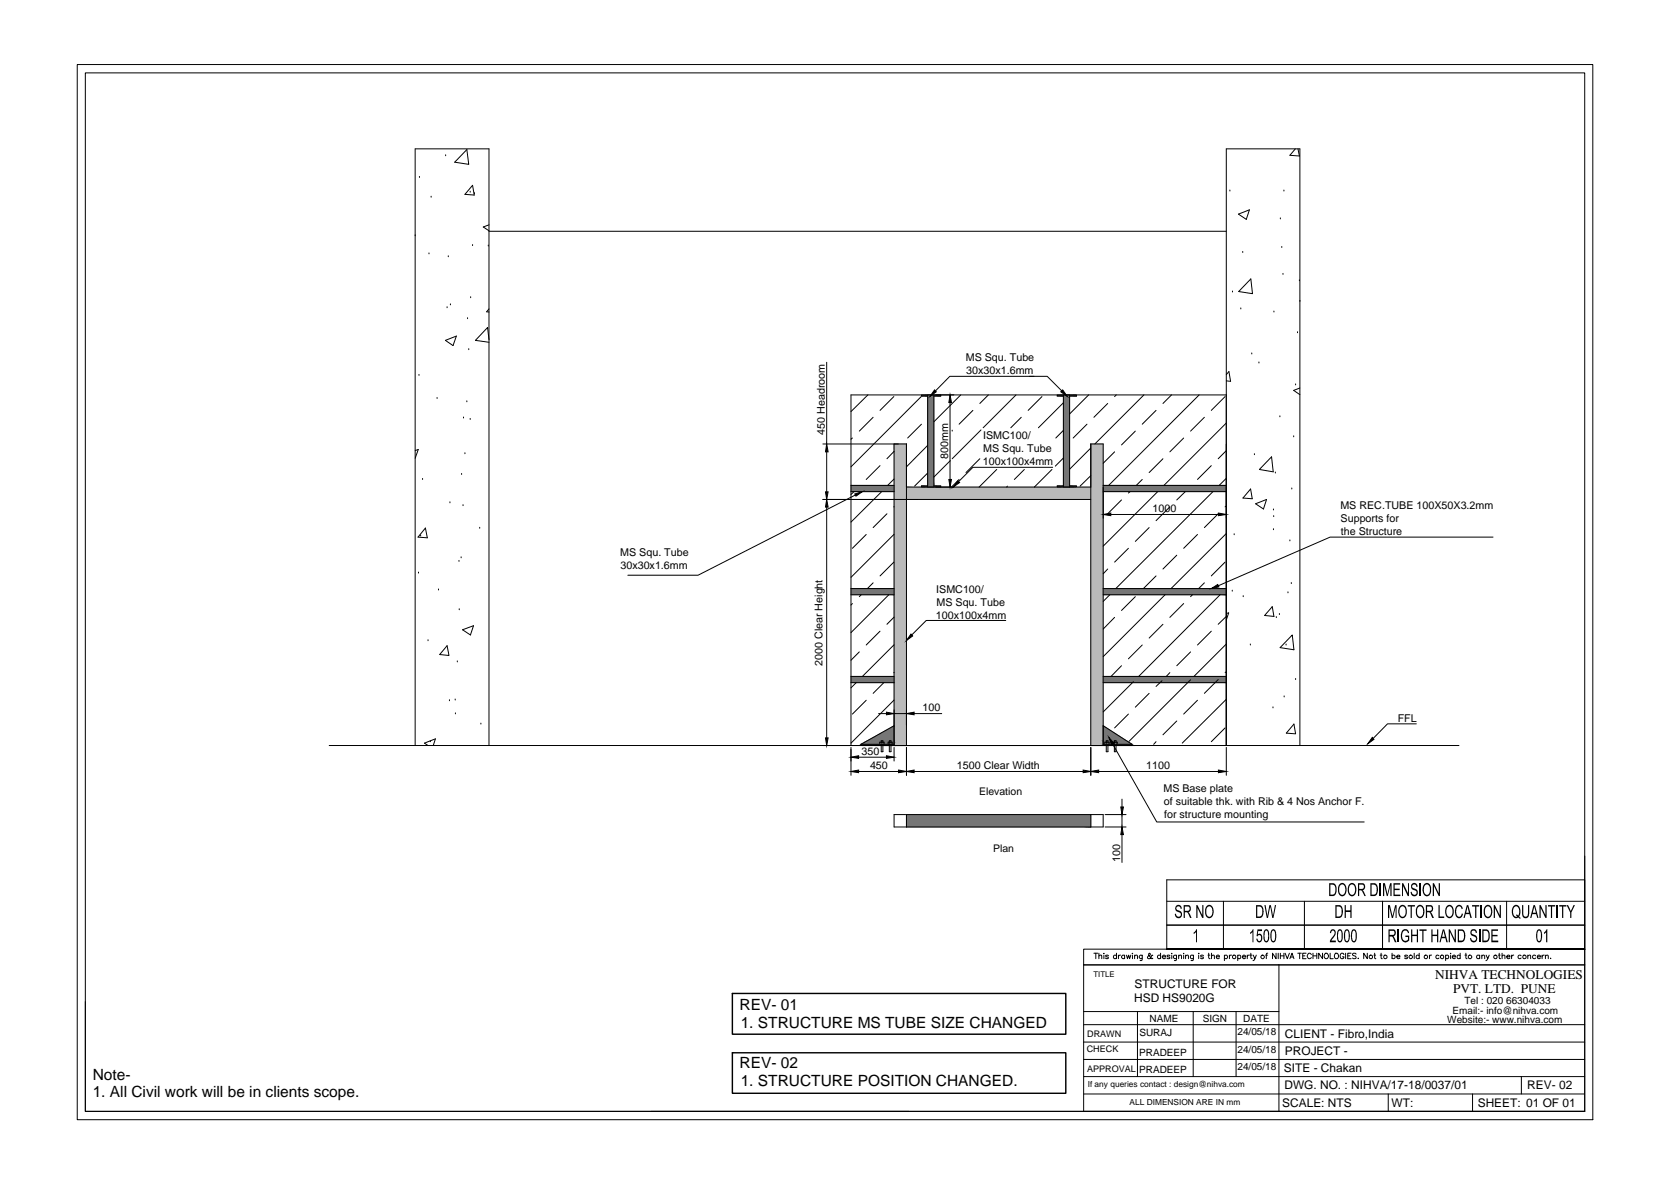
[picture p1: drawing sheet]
<svg xmlns="http://www.w3.org/2000/svg" width="297mm" height="210mm" viewBox="0 0 297 210" stroke-linecap="round" stroke-linejoin="round" font-family="sans-serif">
<!-- layer: 0 -->
<g fill="#bababa" stroke="#bababa" stroke-width=".18">
<path d="M161.1 86.6v2.2h32.8zM161.1 86.6h32.8v2.2z"/>
<path d="M193.9 78.9v53.6h2.2zM193.9 78.9h2.2v53.6z"/>
<path d="M158.9 78.9v53.6h2.2zM158.9 78.9h2.2v53.6z"/>
</g>
<g fill="#767676" stroke="#767676" stroke-width=".18">
<path d="M154.2 131.7l4.7-2.7v2.7z"/>
<path d="M196.1 129l4.2 2.7h-4.2z"/>
<path d="M164.9 70.2v16.4h1.1zM164.9 70.2h1.1v16.4z"/>
<path d="M151.3 86.3v1.1h7.6zM151.3 86.3h7.6v1.1z"/>
<path d="M151.3 104.6v1.1h7.6zM151.3 104.6h7.6v1.1z"/>
<path d="M151.3 120.2v1.1h7.6zM151.3 120.2h7.6v1.1z"/>
<path d="M196.1 120.2v1.1h21.9zM196.1 120.2h21.9v1.1z"/>
<path d="M196.1 104.6v1.1h21.9zM196.1 104.6h21.9v1.1z"/>
<path d="M196.1 86.3v1.1h21.9zM196.1 86.3h21.9v1.1z"/>
<path d="M189 70.2v16.4h1.1zM189 70.2h1.1v16.4z"/>
<path d="M158.4 131.7v.2h.5zM158.4 131.7h.5v.2z"/>
<path d="M156.9 131.7v.2h1.2zM156.9 131.7h1.2v.2z"/>
<path d="M153.7 131.9h2.9l-2.4-.2zM154.2 131.7h2.4v.2z"/>
<path d="M158.6 131.9v.4h.3zM158.6 131.9h.3v.4z"/>
<path d="M157.2 131.9v.4h.7zM157.2 131.9h.7v.4z"/>
<path d="M153 132.3h3.4l-2.7-.4zM153.7 131.9h2.7v.4z"/>
<path d="M196.1 132.3v.2h.6zM196.1 132.3h.6v.2z"/>
<path d="M198.4 132.3v.2h2.8zM198.4 132.3h2.8v.2z"/>
<path d="M196.9 132.3v.2h1.2zM196.9 132.3h1.2v.2z"/>
<path d="M198.4 131.7v.2h2.2zM198.4 131.7h1.9l.3 .2z"/>
<path d="M196.9 131.7v.2h1.2zM196.9 131.7h1.2v.2z"/>
<path d="M196.1 131.7v.2h.6zM196.1 131.7h.6v.2z"/>
<path d="M198.6 131.9v.4h2.6zM198.6 131.9h2l.6 .4z"/>
<path d="M197.2 131.9v.4h.7zM197.2 131.9h.7v.4z"/>
<path d="M196.1 131.9v.4h.3zM196.1 131.9h.3v.4z"/>
<path d="M153 132.3v.2h3.6zM153 132.3h3.6v.2z"/>
<path d="M158.4 132.3v.2h.5zM158.4 132.3h.5v.2z"/>
<path d="M156.9 132.3v.2h1.2zM156.9 132.3h1.2v.2z"/>
<path d="M161.1 144.8v2.2h32.8zM161.1 144.8h32.8v2.2z"/>
<path d="M163.8 86.4v.2h1.1zM163.8 86.4h1.1v.2z"/>
<path d="M190.1 86.4v.2h1.3zM190.1 86.4h1.3v.2z"/>
<path d="M187.9 86.4v.2h1.1zM187.9 86.4h1.1v.2z"/>
<path d="M190.1 70.2v.2h1.3zM190.1 70.2h1.3v.2z"/>
<path d="M187.9 70.2v.2h1.1zM187.9 70.2h1.1v.2z"/>
<path d="M163.8 70.2v.2h1.1zM163.8 70.2h1.1v.2z"/>
<path d="M166 70.2v.2h1.2zM166 70.2h1.2v.2z"/>
<path d="M166 86.4v.2h1.2zM166 86.4h1.2v.2z"/>
</g>
<g fill="none" stroke="#000" stroke-width=".18">
<path d="M13.7 11.5h269.4v187.5h-269.4zM15.2 13h266.5v184.5h-266.5zM74.6 31.5h.1M76.6 35.1h.1M79.2 27.7h.1M83 26.6l.3 2.6-2.5-.4zM83.6 34.2h.1M84 32.9l.3 1.8-1.7-.2zM84.3 34.4h.1M86.9 40l-1 .3 1 .7M218.6 34h.1M220.1 38.1l2-.8-.6 1.7z"/>
<path d="M227.6 38.9h.1M228.2 34h.1M230.3 26.5l-1 1.1 1.7 .1-.3-1.2M73.8 41.9h.1M76.3 45.1h.1M79.5 54.7h.1M79.7 45.6h.1M80.1 54.2h.1M83.1 56.6h.1M83.7 52.9h.1M84 43.6h.1M86.8 43.7h.1"/>
<path d="M86.9 54.9l-.4 .5 .4 .1M86.9 41.1h131.1M219.1 51.9h.1M220.6 54.9h.1M220.9 44.9h.1M222.3 49.6l.3 2.6-2.4-.4zM226.5 55.5h.1M227.9 44h.1M228.1 48.8h.1M230.6 59.1h.1M231 49.9h.1M231.1 53.6h.1"/>
<path d="M74.5 66.7h.1M77.7 70.8h.1M79.2 60.5l1.9-.8-.6 1.7zM82.4 74.3h.1M83 71.4h.1M83.3 62.1h.1M83.6 74.5h.1M86.9 60.4l-.2-2.2-2.2 2.3 2.4 .3M146.3 78.9h14.8v53.6M147 64.4v14.5M151.5 77.9l-.2 .2M154.3 70.2l-3 3"/>
<path d="M155.2 74.2l-2.4 2.4M158.9 70.5l-2.5 2.4M158.9 78.9v53.6M163.8 75.4l-2.5 2.5M164.1 70.2l-12.8 12.8M164.9 70.4h-1.1v-.2h3.4v.2h-1.2M164.9 79.2l-3.8 3.8M164.9 70.2v16.4M166 70.2v16.4M168.9 71.5v13.7M169.3 76.6h.1M170.8 70.2l-4.8 4.8"/>
<path d="M172.9 72.9l-2.4 2.5M174.4 76.4l-5.1 5.1M175.7 70.2l-1.5 1.5M180.6 70.2l-5.8 5.8M181.5 74.2l-1.8 1.8M183 66.9h3.2l2.5 2.6M183.8 66.9h-15l-2.5 2.6M185.2 70.5l-2.4 2.4M189 70.4h-1.1v-.2h3.5v.2h-1.3M189 71.6l-4.4 4.4M189 76.5l-1.3 1.4M189 70.2v16.4"/>
<path d="M190.1 70.2v16.4M193.2 75.4l-2.4 2.5M193.5 70.2l-3.4 3.4M193.9 79.6l-3.8 3.8M196.9 71.7l-2.4 2.5M198.4 70.2l-.3 .3M201.8 76.6l-2.4 2.5M203.3 70.2l-8.7 8.7M205.5 72.9l-2.5 2.5M208.3 70.2l-1.6 1.5M210.4 77.9l-2.4 2.4M213.2 70.2l-16.1 16.1"/>
<path d="M214.1 74.2l-2.5 2.4M217.8 70.5l-2.5 2.4M218 75.2l-11.1 11.1M218 70.2h-66.7v62.3M218 66.6l.5-.6 .3 1.8-.8-.1M222.5 62.9h.1M223.8 64.5h.1M227.5 74.1h.1M230 77.6h.1M230.3 68.4h.1M231.1 69l-1.1 .4 1.1 .7M73.8 80.1l.6-.2-.6 1.5"/>
<path d="M74.8 95.3h.1M75.1 85.2h.1M75.6 93.9l.4 1.7-1.7-.1zM80 89.4h.1M81.6 99.8h.1M82 99.1h.1M82.1 84.3h.1M82.3 89.9h.1M82.6 80.6h.1M85.3 93.9h.1M146.3 88.8h47.6M147 80.3v7.1"/>
<path d="M147 90.1v41M151.3 86.3h7.6M151.3 87.4h7.6M151.8 87.4l-.5 .5M152.1 88l-28 14.2h-12.5M154 95l-2.5 2.5M156.4 82.8l-2.4 2.4M156.7 87.4l-5.4 5.4M157.7 91.3l-2.5 2.5M158.9 99.9l-2.5 2.5M158.9 85.1l-1.1 1.2M158.9 80.2l-1.2 1.3"/>
<path d="M158.9 90v.1M158.9 95l-7.6 7.6M161.1 86.6h32.8M164.9 86.4h-1.1v.2h3.4v-.2h-1.2M164.9 84.1l-2.3 2.3M168.9 81.9l-2.9 2.9M170.5 85.2l-1.4 1.4M174.2 81.5l-2.5 2.5M177.2 83.4l-3.2 3.2M179.1 86.4l-.1 .2M182.1 83.4l-1.8 1.8M187 83.4l-3.1 3.2"/>
<path d="M187.1 83.1h-14.2l-2.5 2.5M189 86.4h-1.1v.2h3.5v-.2h-1.3M189 81.4l-1.4 1.4M189 86.3v.1M193.9 84.5l-1.9 1.9M196.1 86.3h21.9M196.1 87.4h21.9M197.5 91.4h19.1M198.1 80.3l-2 2M199.4 88.9l-2.5 2.4M200.6 97.5l-2.5 2.4M200.9 87.4l-.3 .2"/>
<path d="M203 85.2l-1 1.1M204.3 93.8l-2.5 2.4M205.8 87.4l-9.7 9.7M206.7 81.5l-2.4 2.5M208 90.1l-2.5 2.4M209.2 98.7l-2.5 2.4M210.7 87.4l-1.5 1.5M212.9 95l-2.5 2.5M215.3 82.8l-2.4 2.4M215.6 87.4l-17.3 17.2M216.5 91.3l-2.4 2.5M217.8 99.9l-2.5 2.5"/>
<path d="M218 85l-1.3 1.3M218 80.1l-1.5 1.4M218 94.8l-9.8 9.8M218 89.9l-.2 .2M219.4 95h.1M222.3 86.9l.3 1.7-1.6-.1zM223 80.8h.1M223.2 89.5l1.9-.7-.5 1.7zM226 81.2l.3 2.7-2.4-.5zM226.4 94.1h.1M226.4 90.6h.1M226.4 91.8h.1"/>
<path d="M226.7 84.1h.1M229.3 96.1h.1M229.6 86.9h.1M265.4 95.5h-29l-19.8 8.6M74.4 101.9h.1M76.1 113.9h.1M77.9 104.9h.1M79.5 114.8l.3 1.7-1.6-.2zM81.3 117.6h.1M81.6 108.4h.1M82.2 111.9l2-.7-.6 1.7zM151.3 104.6h7.6"/>
<path d="M151.3 105.7h7.6M151.5 107.3l-.2 .2M152.8 115.9l-1.5 1.4M153.1 105.7l-.3 .3M155.2 103.6l-1 1M156.4 112.2l-2.4 2.4M158 105.7l-6.7 6.7M158.9 109.7l-1.2 1.3M158.9 114.6l-5.6 5.6M158.9 119.5h.1M178.8 110.3h-14.2l-2.5 2.6M196.1 104.6h21.9"/>
<path d="M196.1 105.7h21.9M196.9 101.1l-.8 .9M197.3 105.7l-1.2 1.2M198.1 109.7l-2 2.1M199.4 118.3l-1.9 1.9M201.8 106l-2.4 2.5M203 114.6l-2.4 2.5M205.5 102.4l-2.2 2.2M206.7 111l-2.4 2.4M207.1 105.7l-11 11M208 119.5l-.7 .7M210.4 107.3l-2.4 2.4"/>
<path d="M211.6 115.9l-2.4 2.4M212 105.7l-.4 .3M214.1 103.6l-1 1M215.3 112.2l-2.4 2.4M216.9 105.7l-14.5 14.5M218 114.5l-5.8 5.7M218 109.6l-1.5 1.4M218 119.4l-.2 .1M218 109.1l.4-.2-.4 1.3M219 105.1h.1M221 106h.1M222.3 114.6h.1"/>
<path d="M226.2 107.8l.3 1.8-1.7-.2zM226.9 109.8h.1M227.4 109.2h.1M228.6 114.6h.1M229 105.4h.1M229.5 103.7h.1M229.7 112.9l.3 2.6-2.4-.4zM58.5 132.5h200.8M73.8 132.5v-106h13.1v106M76.1 132.5l-.6-.4 1.9-.8-.4 1.2M76.5 131.8h.1M79.9 124.5h.1"/>
<path d="M80.9 124.4h.1M81 126.9h.1M85.5 128.7h.1M151.3 132.8v5M151.3 120.2h7.6M151.3 121.3h7.6M152.2 121.3l-.9 1M152.6 137.1h7.1M152.6 134.6h5M153 132.3h5.9M153 132.3v.2M154 124.5l-2.5 2.4"/>
<path d="M156.2 126.8h1.4M156.4 132.3v-.4h.8v.4M156.6 131.7h.3v1.9h-.3zM157.1 121.3l-1.9 1.9M157.9 132.3v-.4h.7v.4M158.1 131.7h.3v1.9h-.3zM158.9 124.4l-7.6 7.7M158.9 132.8v2.5M158.9 126.8h2.2M158.9 129l-5.9 3.3M161.1 132.8v5M162.5 137.1h30"/>
<path d="M162.5 126.8h4.9M193.9 132.5v-53.6h2.2v53.6M193.9 132.8v5M195.3 137.1h21.3M196.1 120.2h21.9M196.1 121.3h21.9M196.1 132.3h5.1M196.1 129l5.1 3.3M196.4 132.3v-.4h.8v.4M196.7 131.7h.2v1.9h-.2zM197.8 132.2l7.8 13.9h36.9M197.9 132.3v-.4h.7v.4"/>
<path d="M198.1 131.7h.3v1.9h-.3zM200.6 126.9l-2.5 2.5M201.2 132.3v.2M201.5 121.2l-5.4 5.3M204.3 123.2l-2.5 2.5M205.5 131.8l-.4 .5M206.6 121l-1.1 1M209.2 128.1l-2.5 2.5M211.6 120.8l-11.6 11.7M212.9 124.5l-2.5 2.4M216.5 120.8l-2.4 2.4M217.8 129.4l-2.5 2.4"/>
<path d="M218 124.3l-7.8 7.8M218 132.5v-106h13.1v106M218 132.8v5M226.3 125.8h.1M228.3 123.9h.1M230 128.7l.3 1.7-1.6-.1zM230.3 120.8h.1M251.8 128.7h-5.2l-2.5 2.5M158.9 144.8h37.2v2.2h-37.2zM161.1 144.8v2.2M193.9 144.8v2.2M196.4 144.8h3.8"/>
<path d="M196.4 147h3.8M199.4 142v1.4M199.4 144.8v2.2M199.4 148.3v5M281.7 152.1v16.6h-74.3v-12.3h74.3M15.2 178v19.5h266.5M192.6 168.7h89.1v2.8h-89.1zM192.6 179.8h34.7M194.5 169.4h.6M194.8 169.4v1M195.3 169.9l.3-.1h.2v.6M195.3 169.4v1"/>
<path d="M196.2 169.4v.1zM196.2 169.8v.6M197 169.9l-.1-.1h-.3v.2l.4 .3-.1 .1-.4-.1M198.5 169.9a.31 .31 0 0 0-.5-.1 .31 .31 0 0 0 0 .5 .31 .31 0 0 0 .5 0M198.5 169.4v1M198.8 169.8v.6M199.2 169.8l-.3 .1-.1 .2M199.9 169.9l-.1-.1a.32 .32 0 0 0-.4 .2 .32 .32 0 0 0 .2 .4l.3-.1M199.9 169.8v.6M200.3 169.8l.1 .6 .2-.6 .2 .6 .2-.6M201.3 169.4v.1zM201.3 169.8v.6"/>
<path d="M201.7 169.9l.2-.1h.3v.6M201.7 169.8v.6M202.2 179.8v11.5M203 169.8v.8l-.3 .1M203 169.9v-.1a.32 .32 0 0 0-.5 .2 .32 .32 0 0 0 .2 .4l.3-.1M204.9 169.8h-.1a.75 .75 0 0 1-.7 .5v-.3l.4-.3-.1-.3-.2 .1v.3l.5 .5h.2M206.3 169.9a.31 .31 0 0 0-.4-.1 .31 .31 0 0 0 0 .5 .31 .31 0 0 0 .4 0M206.3 169.4v1M206.6 170.1h.6l-.1-.3a.32 .32 0 0 0-.5 .2 .32 .32 0 0 0 .3 .4l.3-.1M207.4 164.4h74.3M207.4 160.2h74.3M208 169.9l-.2-.1h-.3v.2l.5 .3-.2 .1-.4-.1"/>
<path d="M208.3 169.4v.1zM208.3 169.8v.6M209.1 169.8v.8l-.3 .1M209.1 169.9a.31 .31 0 0 0-.4-.1 .31 .31 0 0 0 0 .5 .31 .31 0 0 0 .4 0M209.5 169.9l.2-.1h.3v.6M209.5 169.8v.6M210.4 169.4v.1zM210.4 169.8v.6M210.7 169.9l.3-.1h.2l.1 .6M210.7 169.8v.6M212.1 179.8v11.5M212.1 169.8v.8l-.4 .1"/>
<path d="M212.1 169.9a.31 .31 0 0 0-.4-.1 .31 .31 0 0 0 0 .5 .31 .31 0 0 0 .4 0M213.1 169.4v.1zM213.1 169.8v.6M213.9 169.9l-.1-.1h-.3v.2l.4 .3-.1 .1-.4-.1M214.7 169.8h.4M214.9 169.4v.8l.2 .2M215.4 169.9l.2-.1h.2l.1 .6M215.4 169.4v1M216.2 170.1h.6l-.1-.3a.31 .31 0 0 0-.4 .1 .31 .31 0 0 0 0 .4 .31 .31 0 0 0 .5 0M217.5 160.2v8.5M217.6 169.9a.31 .31 0 0 1 .5-.1 .31 .31 0 0 1 0 .5 .31 .31 0 0 1-.5 0M217.6 169.8v.9"/>
<path d="M218.5 169.8v.6M218.9 169.8h-.2l-.2 .3M219.7 179.8v11.5M220 169.9a.31 .31 0 0 1 .5-.1 .31 .31 0 0 1 0 .5 .31 .31 0 0 1-.5 0M220 169.8v.9M220.9 170.1h.5l-.1-.3a.31 .31 0 0 0-.4 .1 .31 .31 0 0 0 .1 .4 .31 .31 0 0 0 .4 0M221.7 169.8v.6M222.1 169.8h-.3l-.1 .3M222.2 169.8h.4M222.3 169.4v.8l.3 .2M222.8 169.8l.3 .6 .2-.6M223.1 170.4l-.1 .2-.3 .1"/>
<path d="M225 169.8h.3M225.4 169.4l-.3 .1v.9M226.8 169.4v1l-.6-1v1M227.2 169.4v1M227.3 171.5v26M227.6 169.4v1M227.6 169.9h.6M228.2 169.4v1M228.4 169.4l.4 1 .4-1M229.3 170.4l.4-1 .3 1M229.4 170.1h.5M230.7 169.4h.6"/>
<path d="M231 169.4v1M231.6 169.9h.4M231.9 160.2v8.5M232.2 169.4h-.6v1h.6M233.1 169.7a.37 .37 0 0 0-.4-.3 .37 .37 0 0 0-.3 .4v.3a.38 .38 0 0 0 .3 .3 .38 .38 0 0 0 .4-.2M233.4 169.9h.7M233.4 169.4v1M234.1 169.4v1M235.1 169.4v1l-.7-1v1M235.5 169.6l.1-.1a.45 .45 0 0 1 .6 .5 .45 .45 0 0 1-.7 .3zM236.4 169.4v1h.6M237.4 169.5a.44 .44 0 0 1 .6 .4 .44 .44 0 0 1-.7 .4l-.1-.5z"/>
<path d="M238.9 169.7a.34 .34 0 0 0-.4-.3 .34 .34 0 0 0-.3 .4v.3a.34 .34 0 0 0 .4 .3 .34 .34 0 0 0 .3-.3h-.3M239.2 169.4v1M239.6 169.9h.4M240.2 169.4h-.6v1h.6M241.1 169.6l-.3-.2-.3 .1v.3l.5 .2 .1 .3-.3 .1-.4-.1M241.4 170.3h.1M243 169.4v1l-.6-1v1M244.2 169.8h.3M244.4 169.4v.8l.2 .2M245.3 169.8h.4M245.5 169.4v.8l.2 .2M245.8 160.2v8.5"/>
<path d="M247.5 169.9a.31 .31 0 0 1 .4-.1 .31 .31 0 0 1 0 .5 .31 .31 0 0 1-.4 0M247.5 169.4v1M248.3 170.1h.5v-.3a.31 .31 0 0 0-.4 .1 .31 .31 0 0 0 0 .4 .31 .31 0 0 0 .4 0M250.2 169.9l-.2-.1h-.3v.2l.5 .3-.2 .1-.3-.1M251.4 169.4v1M252.3 169.9a.31 .31 0 0 0-.5-.1 .31 .31 0 0 0 0 .5 .31 .31 0 0 0 .5 0M252.3 169.4v1M254.1 169.8v.6M254.5 169.8h-.3l-.1 .3M255.8 169.9a.31 .31 0 0 0-.5-.1 .31 .31 0 0 0 0 .5 .31 .31 0 0 0 .5 0M257 169.9a.31 .31 0 0 1 .4-.1 .31 .31 0 0 1 0 .5 .31 .31 0 0 1-.4 0M257 169.8v.9"/>
<path d="M257.9 169.4v.1zM257.9 169.8v.6M258.2 170.1h.5v-.3a.31 .31 0 0 0-.5 .1 .31 .31 0 0 0 .1 .4 .31 .31 0 0 0 .4 0M259.6 169.9a.31 .31 0 0 0-.5-.1 .31 .31 0 0 0 0 .5 .31 .31 0 0 0 .5 0M259.6 169.4v1M260.4 169.8h.3M260.6 169.4v.8l.2 .2M263 169.9a.31 .31 0 0 0-.4-.1 .31 .31 0 0 0 0 .5 .31 .31 0 0 0 .4 0M263 169.8v.6M263.4 169.9l.2-.1h.2l.1 .6M263.4 169.8v.6M264.2 169.8l.3 .6 .2-.6"/>
<path d="M264.5 170.4l-.4 .3M266.4 169.8h.3M266.5 169.4v.8l.3 .2M267 169.9l.3-.1h.2v.6M267 169.4v1M267.8 160.2v8.5M267.9 170.1h.5v-.3a.31 .31 0 0 0-.5 .1 .31 .31 0 0 0 .1 .4 .31 .31 0 0 0 .4 0M268.7 169.8v.6M269.1 169.8l-.4 .1v.2M270.4 169.9a.31 .31 0 0 0-.5-.1 .31 .31 0 0 0 0 .5 .31 .31 0 0 0 .5 0M271.6 169.9l.2-.1h.2l.1 .6M271.6 169.8v.6"/>
<path d="M273 169.9a.31 .31 0 0 0-.5-.1 .31 .31 0 0 0 0 .5 .31 .31 0 0 0 .5 0M273.3 170.1h.5v-.3a.31 .31 0 0 0-.5 .1 .31 .31 0 0 0 .1 .4 .31 .31 0 0 0 .4 0M274.1 169.8v.6M274.5 169.8l-.3 .1-.1 .2M274.7 169.9l.3-.1h.2v.6M274.7 169.8v.6M275.6 170.3h.1M281.7 171.5v26M281.7 171.5h-89.1v26M192.6 191.3h89.1M192.6 188.3h89.1M192.6 185.2h89.1"/>
<path d="M192.6 182.1h89.1M192.6 194.4h89.1M246.8 194.4v3.1M261.8 194.4v3.1M270.4 191.3v3.1"/>
<circle cx="219.4" cy="170.1" r=".32"/>
<circle cx="224.4" cy="170.1" r=".31"/>
<circle cx="243.7" cy="170.1" r=".32"/>
<circle cx="246.3" cy="170.1" r=".32"/>
<circle cx="250.8" cy="170.1" r=".31"/>
<circle cx="253.5" cy="170.1" r=".32"/>
<circle cx="256.3" cy="170.1" r=".32"/>
<circle cx="261.3" cy="170.1" r=".32"/>
<circle cx="265.8" cy="170.1" r=".32"/>
<circle cx="271" cy="170.1" r=".32"/>
</g>
<g fill="#000" stroke="#000" stroke-width=".18">
<path d="M166.1 69.3l.3 .3-1.1 .8zM168.9 70.2l.2 1.3h-.4zM188.9 69.3l.8 1.1-1.1-.8zM147 88.8l.2 1.3h-.5zM146.7 87.4h.5l-.2 1.4zM147 78.9l.2 1.4h-.5zM151.9 87.8l1.4-.4-1.1 .8zM168.7 85.2h.4l-.2 1.4zM170.2 85.5l.4 .3-1.2 .8zM196.1 91.4l1.4-.2v.5zM216.6 91.2l1.4 .2-1.4 .3zM161.9 112.7l.3 .3-1.1 .8z"/>
<path d="M215.3 104.6l1.2-.7 .2 .4zM146.7 131.1h.5l-.2 1.4zM151.3 134.6l1.3-.3v.5zM151.3 137.1l1.3-.2v.4zM157.6 134.3l1.3 .3-1.3 .2zM157.6 126.6l1.3 .2-1.3 .2zM159.7 136.9l1.4 .2-1.4 .2zM161.1 137.1l1.4-.2v.4zM161.1 126.8l1.4-.2v.4zM192.5 136.9l1.4 .2-1.4 .2zM193.9 137.1l1.4-.2v.4zM197.1 131.1l.9 1-.4 .2z"/>
<path d="M216.6 136.9l1.4 .2-1.4 .2zM243.9 131.1l.3 .3-1.1 .8zM199.2 143.4h.5l-.3 1.4zM199.4 147l.3 1.3h-.5z"/>
</g>
<g fill="#000">
<path d="M245.8 157h.4l.4 1.9 .5-1.9h.3v2.3h-.2v-1.9l-.5 1.9h-.2l-.4-2v2h-.3zM247.7 157h1.2v.2h-1v.7h.9v.3h-.9v.8h1v.3h-1.2zM249.2 157h.2l.9 1.8v-1.8h.2v2.3h-.3l-.8-1.8v1.8h-.2zM250.9 157.1l.3-.2 .4 .1 .3 .2 .1 .4h-.2l-.2-.4h-.3a.39 .39 0 0 0-.2 .5 .39 .39 0 0 0 .5 .2l.4 .4-.1 .7-.3 .3h-.5l-.2-.3-.1-.5h.2v.2a.43 .43 0 0 0 .5 .3 .43 .43 0 0 0 .3-.5 .43 .43 0 0 0-.5-.3l-.2-.1-.3-.3zM254.7 157h.2l.8 1.8v-1.8h.3v2.3h-.3l-.8-1.8v1.8h-.2zM209 161l.4-.2 .3 .1 .2 .1 .2 .5h-.2l-.1-.2a.37 .37 0 0 0-.5-.2 .37 .37 0 0 0-.2 .5 .37 .37 0 0 0 .5 .2l.5 .4v.5l-.1 .3-.3 .2h-.3l-.5-.4-.1-.4h.3v.2l.2 .3h.4l.2-.2a.54 .54 0 0 0-.6-.6l-.2-.2-.2-.4zM212.7 160.9h.2l.8 1.7v-1.7h.2v2.3h-.2l-.8-1.8v1.8h-.2zM212.7 165.1h.1v2.4h-.2v-1.8l-.4 .3v-.3l.4-.3zM222.7 165.1h.1v2.4h-.2v-1.8l-.4 .3v-.3l.4-.3zM223.5 165.2h.8v.3h-.6l-.1 .6 .4-.2 .3 .2 .1 .9-.3 .4-.3 .1-.4-.3-.1-.4h.2a.34 .34 0 0 0 .5 .4l.2-.5a.35 .35 0 0 0-.2-.5 .35 .35 0 0 0-.5 .2h-.1zM224.8 160.9h.2l.3 2 .4-2h.2l.4 2 .3-2h.2l-.4 2.3h-.2l-.4-2-.4 2h-.2zM236.6 165.3l.3-.2 .3 .1 .2 .3v.6l-.7 1.1h.8v.3h-1.1l.1-.6 .8-1a.35 .35 0 0 0-.3-.5 .35 .35 0 0 0-.4 .5l-.2-.1z"/>
<path d="M239 160.9h.2v.9h.8v-.9h.3v2.3h-.3v-1.1h-.8v1.1h-.2zM246.7 160.9h.4l.4 1.9 .5-1.9h.3v2.3h-.2v-2l-.5 2h-.2l-.5-2v2h-.2zM249.3 165.4l.3-.3h.4l.4 .4 .1 .3-.2 .1-.1-.2a.54 .54 0 0 0-.6-.3 .54 .54 0 0 0-.4 .7l.1 .8 .4 .3h.3l.3-.2v-.5h-.5v-.2h.7v.9l-.7 .3-.6-.4-.2-.5v-.6zM250.2 160.9h1.3v.2h-.5v2.1h-.2v-2.1h-.6zM250.8 165.2h.3v.9h.8v-.9h.2v2.3h-.2v-1.1h-.8v1.1h-.3zM252.3 165.2h1.3v.2h-.6v2.1h-.2v-2.1h-.5zM254.4 165.2h.2v.9h.9v-.9h.2v2.3h-.2v-1.1h-.9v1.1h-.2zM255.7 160.9h.2v2h.8v.3h-1zM257.5 165.2h.2l.9 1.8v-1.8h.2v2.3h-.2l-.9-1.8v1.8h-.2zM258.8 161.1l.5-.3 .3 .1 .4 .5-.2 .1a.49 .49 0 0 0-.6-.4 .49 .49 0 0 0-.3 .7v.6l.2 .4a.47 .47 0 0 0 .5 .1 .47 .47 0 0 0 .3-.6l.2 .1-.1 .2-.4 .6h-.4l-.3-.2-.3-.8 .1-.7zM261.5 165.4l.3-.3 .4 .1 .3 .4v.2h-.2a.38 .38 0 0 0-.4-.4 .38 .38 0 0 0-.3 .4 .38 .38 0 0 0 .5 .3l.5 .4-.1 .8-.4 .2-.5-.1-.2-.2-.1-.5h.2l.1 .3a.43 .43 0 0 0 .8 0 .43 .43 0 0 0-.5-.6l-.4-.2-.1-.3zM261.7 160.9h1.2v.2h-.5v2.1h-.2v-2.1h-.5z"/>
<path d="M265.1 165.2h1.2v.2h-1v.8h.9v.2h-.9v.8h1v.3h-1.2zM265.5 160.9h.2l.9 1.7v-1.7h.2v2.3h-.2l-.9-1.8v1.8h-.2zM270.6 160.9h.2v1.8l.2 .2h.2a.58 .58 0 0 0 .4-.7v-1.3h.2v2l-.4 .3-.6-.1-.2-.5zM273.7 160.9h.2l.8 1.7v-1.7h.2v2.3h-.2l-.8-1.8v1.8h-.2zM274.9 165.1h.2v2.4h-.3v-1.8l-.3 .3v-.3zM275.2 160.9h1.3v.2h-.6v2.1h-.2v-2.1h-.5zM277.2 160.9h1.2v.2h-.5v2.1h-.2v-2.1h-.5zM278.5 160.9h.2l.5 1 .5-1h.3l-.7 1.3v1h-.2v-1z"/>
<path d="M236.3 157h.8l.4 .4 .1 1.1-.1 .4-.3 .3-.9 .1zM236.5 157.2v1.8h.5l.2-.1 .1-.3 .1-.9-.2-.4z"/>
<path d="M238.1 157.1l.6-.2 .5 .3 .1 .3v1.3l-.2 .2-.4 .3-.4-.1-.4-.5-.1-1zM238.3 157.3l-.2 .5v.7l.2 .4 .4 .1 .3-.2 .1-.3v-.8l-.2-.4z"/>
<path d="M239.8 157.2l.3-.2 .4-.1 .4 .3 .1 .3 .1 1.1-.5 .7h-.4l-.5-.4-.1-1.1zM240.1 157.2l-.3 .4v.8l.1 .4 .3 .2a.71 .71 0 0 0 .7-.9l-.2-.7-.3-.2z"/>
<path d="M241.4 157h.9l.3 .2v.7l-.4 .3 .6 1.1h-.3l-.5-1.1h-.4v1.1h-.2zM241.6 157.2v.8h.4a.38 .38 0 0 0 .5-.4 .38 .38 0 0 0-.4-.4z"/>
<path d="M243.6 157h.9l.4 .5v1.1l-.2 .4-.3 .3h-.8zM243.8 157.2v1.8h.5l.3-.2 .1-.3v-.9l-.3-.3z"/>
<path d="M253.2 157.1l.3-.2 .4 .1 .5 .5v1l-.3 .6-.3 .2-.5-.1-.4-.6v-1zM253.4 157.3l-.2 .3-.1 .6 .1 .5 .2 .3a.65 .65 0 0 0 .7-.2 .65 .65 0 0 0 .1-.7l-.2-.7a.43 .43 0 0 0-.6-.1z"/>
<path d="M210.4 160.9h.9l.3 .1 .1 .8-.4 .3 .5 1.1h-.2l-.6-1.1h-.4v1.1h-.2zM210.6 161.1v.8h.5a.38 .38 0 0 0 .4-.4 .38 .38 0 0 0-.4-.4z"/>
<path d="M214.5 161l.3-.2 .4 .1 .3 .2 .2 .4v1.1l-.2 .3-.4 .3h-.4l-.4-.6-.1-1zM214.6 161.2l-.2 .4v.8l.3 .5h.4l.4-.5v-.8l-.4-.5z"/>
<path d="M223.3 160.9h.9l.4 .5v1.1l-.2 .4-.3 .3h-.8zM223.5 161.1v1.8h.5l.3-.3 .1-1-.3-.4z"/>
<path d="M224.8 165.2a.51 .51 0 0 1 .8 .6v1.1l-.1 .3a.45 .45 0 0 1-.6 .3 .45 .45 0 0 1-.3-.6v-1.1zM225 165.4l-.2 .3v1.1a.31 .31 0 0 0 .1 .4 .31 .31 0 0 0 .4 0l.1-.7v-.6a.38 .38 0 0 0-.4-.5z"/>
<path d="M226 165.4l.3-.3 .2 .1 .3 .5v1.2l-.1 .4-.3 .2h-.2l-.3-.5-.1-1.1zM226.2 165.4l-.2 .5 .1 .9a.31 .31 0 0 0 .3 .5 .31 .31 0 0 0 .2-.5v-1.1l-.1-.3z"/>
<path d="M237.4 160.9h.9l.3 .5 .1 1.1-.2 .4-.3 .3h-.8zM237.6 161.1v1.8h.5l.3-.2 .1-.3v-.8l-.3-.4z"/>
<path d="M237.8 165.3l.1-.1a.62 .62 0 0 1 .7 .2 .62 .62 0 0 1 .1 .6l-.1 1.2a.47 .47 0 0 1-.6 .3 .47 .47 0 0 1-.3-.6v-1.1zM238.1 165.4l-.2 .3v1.1a.32 .32 0 0 0 .1 .4 .32 .32 0 0 0 .4-.1l.1-1.3a.33 .33 0 0 0-.4-.4z"/>
<path d="M239.1 165.4l.3-.3 .2 .1 .3 .5v1.2l-.2 .4-.2 .2-.5-.2-.1-.5v-.9zM239.3 165.4l-.2 .4v1a.33 .33 0 0 0 .4 .5 .33 .33 0 0 0 .2-.5v-1a.32 .32 0 0 0-.4-.4z"/>
<path d="M240.3 165.3l.4-.2 .4 .3 .1 .5-.1 1.2a.49 .49 0 0 1-.6 .3 .49 .49 0 0 1-.3-.6v-1.1zM240.5 165.4l-.2 .6 .1 .9a.28 .28 0 0 0 .1 .3 .28 .28 0 0 0 .3 0l.2-.3v-1.1a.33 .33 0 0 0-.5-.4z"/>
<path d="M246.8 165.2h.8a.63 .63 0 0 1 .5 .6 .63 .63 0 0 1-.4 .6l.6 1.1h-.3l-.5-1h-.5v1h-.2zM247 165.4v.8h.5a.36 .36 0 0 0 .4-.4 .36 .36 0 0 0-.4-.4z"/>
<path d="M248.8 161.1l.3-.2 .3-.1 .6 .4 .1 1.2-.2 .5-.3 .3-.6-.1-.4-.5v-.9zM249.1 161.2l-.3 .6v.7l.2 .2a.56 .56 0 0 0 .7 .1 .56 .56 0 0 0 .2-.7l-.1-.6-.1-.2a.38 .38 0 0 0-.6-.1z"/>
<path d="M251.9 161l.4-.2h.3l.4 .3 .1 .3 .1 1.1-.2 .4-.4 .3h-.4l-.5-.6v-1zM252.1 161.2l-.2 .4 .1 1a.52 .52 0 0 0 .7 .3 .52 .52 0 0 0 .3-.7v-.6l-.2-.4-.3-.1z"/>
<path d="M253.5 160.9h.9l.2 .1 .1 .8-.4 .3 .3 .3 .3 .8h-.3l-.5-1.1h-.4v1.1h-.2zM253.7 161.1v.8h.5a.38 .38 0 0 0 .3-.4 .38 .38 0 0 0-.3-.4z"/>
<path d="M256.5 165.2h.2l.7 2.3h-.3l-.2-.7h-.6l-.2 .7h-.2zM256.6 165.4l-.3 1.1h.6z"/>
<path d="M257.2 161l.3-.2 .4 .1 .3 .3 .2 .3-.1 1.2-.5 .5-.5-.1-.3-.5-.1-.9zM257.4 161.2l-.3 .6v.5l.2 .4a.51 .51 0 0 0 .6 .2 .51 .51 0 0 0 .3-.6v-.6l-.2-.4-.3-.2z"/>
<path d="M259.1 165.2h.9l.4 .4v1.2l-.1 .4-.3 .2-.9 .1zM259.3 165.4v1.8h.5a.85 .85 0 0 0 .4-1.1v-.2a.51 .51 0 0 0-.5-.5z"/>
<path d="M260.7 160.9h.3l.6 2.3h-.2l-.2-.7h-.7l-.1 .7h-.2zM260.9 161.1l-.3 1.1h.5z"/>
<path d="M263.5 165.2h.8l.5 .5v1.1l-.2 .5-.3 .1-.8 .1zM263.7 165.4v1.8h.4a.83 .83 0 0 0 .5-1.1l-.3-.6z"/>
<path d="M264 161l.6-.2 .3 .2 .3 .4v1.2l-.3 .5-.3 .1h-.4l-.4-.6v-1zM264.2 161.2l-.2 .5v.6l.2 .6h.4l.3-.2 .1-.3v-.8l-.4-.5z"/>
<path d="M269.2 160.9h.6l.4 .5 .1 .9-.3 .6 .3 .2-.1 .2-.1-.1a.25 .25 0 0 0-.2-.1 .25 .25 0 0 0-.3 .1l-.4-.1-.4-.6-.1-.8zM269.3 161.1l-.3 .4v1l.4 .4h.3l-.2-.2 .1-.2 .1 .1a.19 .19 0 0 0 .2 .1 .19 .19 0 0 0 .1-.3v-1l-.3-.3z"/>
<path d="M272.6 160.9h.3l.6 2.3h-.2l-.2-.7h-.7l-.2 .7h-.2zM272.7 161.1l-.2 1.1h.5z"/>
<path d="M273.3 165.3l.1-.1a.54 .54 0 0 1 .6 .2 .54 .54 0 0 1 .1 .5v.8l-.1 .5-.2 .3h-.4l-.3-.4v-.4v-1zM273.5 165.4l-.2 .5v1a.3 .3 0 0 0 .4 .4 .3 .3 0 0 0 .2-.5v-1a.32 .32 0 0 0-.4-.4z"/>
</g>
<path d="M245.4 157v2.3M252.5 157v2.3M248.6 165.2v2.3M263 165.2v2.3M263.3 160.9v2.3M276.8 160.9v2.3" fill="none" stroke="#000" stroke-width=".21"/>
<path d="M130.2 176.6h59.3v7.2h-59.3zM130.2 187.1h59.3v7.2h-59.3z" fill="none" stroke="#000" stroke-width=".25"/>
<g font-size="2.8">
<text x="131.5" y="179.5">REV- 01</text>
<text x="131.7" y="182.8">1. STRUCTURE MS TUBE SIZE CHANGED</text>
<text x="16.5" y="191.9">Note-</text>
<text x="131.5" y="189.9">REV- 02</text>
<text x="16.5" y="195">1. All Civil work will be in clients scope.</text>
<text x="131.7" y="193">1. STRUCTURE POSITION CHANGED.</text>
</g>
<g font-size="2.4">
<text x="255.1" y="174">NIHVA TECHNOLOGIES</text>
<text x="258.3" y="176.5">PVT. LTD. PUNE</text>
</g>
<g font-size="2.1">
<text x="201.6" y="178.1">HSD HS9020G</text>
<text x="201.7" y="175.5">STRUCTURE FOR</text>
<text x="228.4" y="184.4">CLIENT - Fibro,India</text>
<text x="228.2" y="190.6">SITE - Chakan</text>
<text x="228.4" y="187.5">PROJECT -</text>
<text x="227.9" y="196.7">SCALE: NTS</text>
<text x="228.3" y="193.6">DWG. NO. : NIHVA/17-18/0037/01</text>
<text x="247.4" y="196.7">WT:</text>
<text x="262.7" y="196.7">SHEET: 01 OF 01</text>
<text x="271.5" y="193.6">REV- 02</text>
</g>
<g font-size="1.9">
<text x="171.7" y="64.2">MS Squ. Tube</text>
<text x="171.8" y="66.5">30x30x1.6mm</text>
<text x="146.6" y="77.3" transform="rotate(-90 146.6 77.3)">450 Headroom</text>
<text x="168.5" y="81.5" transform="rotate(-90 168.5 81.5)">800mm</text>
<text x="174.7" y="82.7">100x100x4mm</text>
<text x="174.8" y="78.1">ISMC100/</text>
<text x="174.8" y="80.4">MS Squ. Tube</text>
<text x="204.9" y="91.1">1000</text>
<text x="238.3" y="90.5">MS REC.TUBE 100X50X3.2mm</text>
<text x="238.3" y="92.8">Supports for</text>
<text x="238.4" y="95.1">the Structure</text>
<text x="110.3" y="98.8">MS Squ. Tube</text>
<text x="110.3" y="101.1">30x30x1.6mm</text>
<text x="166.4" y="105.3">ISMC100/</text>
<text x="166.5" y="107.7">MS Squ. Tube</text>
<text x="166.4" y="109.9">100x100x4mm</text>
<text x="146.2" y="118.4" transform="rotate(-90 146.2 118.4)">2000 Clear Height</text>
<text x="164" y="126.4">100</text>
<text x="248.5" y="128.3">FFL</text>
<text x="153.1" y="134.2">350</text>
<text x="154.7" y="136.7">450</text>
<text x="170.1" y="136.7">1500 Clear Width</text>
<text x="203.8" y="136.7">1100</text>
<text x="174" y="141.3">Elevation</text>
<text x="206.8" y="140.8">MS Base plate</text>
<text x="206.9" y="143">of suitable thk. with Rib &amp; 4 Nos Anchor F.</text>
<text x="206.9" y="145.3">for structure mounting</text>
<text x="176.5" y="151.4">Plan</text>
<text x="199.1" y="153.1" transform="rotate(-90 199.1 153.1)">100</text>
</g>
<g font-size="1.8">
<text x="260.3" y="178.5">Tel : 020 66304033</text>
<text x="202.5" y="184.1">SURAJ</text>
<text x="204.4" y="181.7">NAME</text>
<text x="213.8" y="181.7">SIGN</text>
<text x="220" y="184">24/05/18</text>
<text x="221" y="181.7">DATE</text>
<text x="257.3" y="181.8">Website:- www.nihva.com</text>
<text x="258.2" y="180.3">Email:- info@nihva.com</text>
<text x="202.5" y="190.8">PRADEEP</text>
<text x="202.5" y="187.7">PRADEEP</text>
<text x="220" y="187.1">24/05/18</text>
<text x="220" y="190.2">24/05/18</text>
</g>
<g font-size="1.6">
<text x="193.3" y="184.3">DRAWN</text>
<text x="193.2" y="187">CHECK</text>
<text x="193.3" y="190.5">APPROVAL</text>
</g>
<g font-size="1.5">
<text x="193.4" y="193.3">If any queries contact : design@nihva.com</text>
<text x="200.8" y="196.5">ALL DIMENSION ARE IN mm</text>
</g>
<text font-size="1.4" x="194.4" y="173.6">TITLE</text>
</svg>
